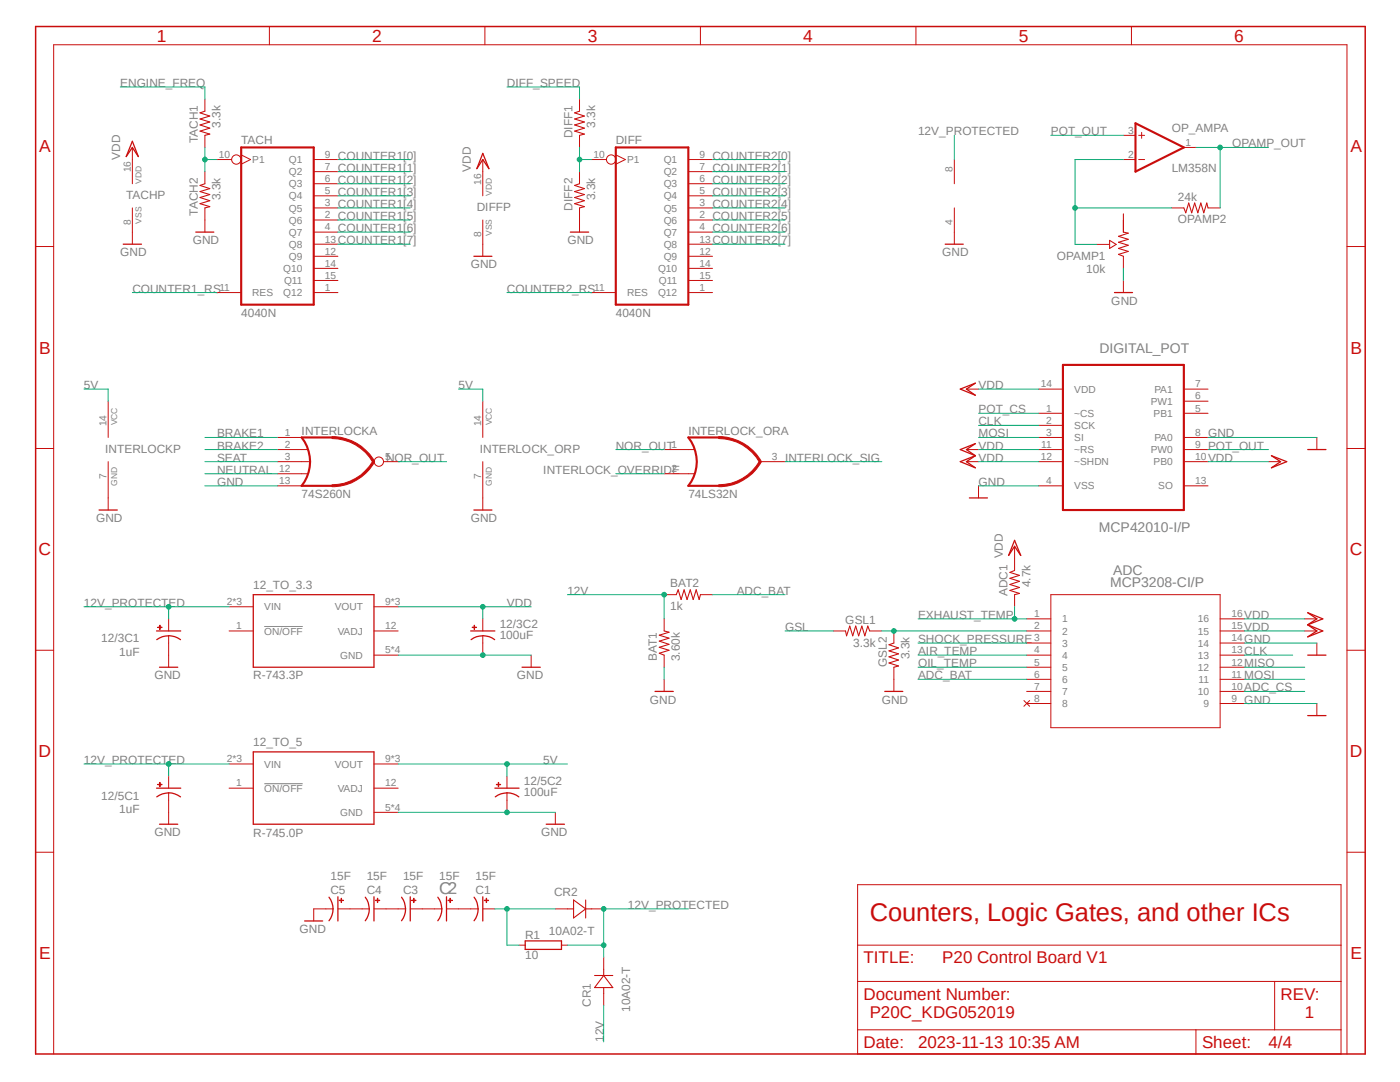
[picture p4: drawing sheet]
<svg xmlns="http://www.w3.org/2000/svg" width="279mm" height="216mm" viewBox="0 0 279 216" stroke-linecap="round" stroke-linejoin="round" font-family="sans-serif">
<path d="M6.6 5l266.2 205.9M272.8 5l-266.2 205.9" fill="none" stroke="#fff" stroke-width=".2"/>
<path d="M52.7 125h7.7M52.7 156.4h7.7" fill="none" stroke="#808080" stroke-width=".2"/>
<path d="M48.1 29.4h14.5v31.4h-14.5zM122.9 29.4h14.5v31.4h-14.5zM137.4 87.3h6M137.4 96.9h6" fill="none" stroke="#c90d0c" stroke-width=".42"/>
<g fill="none" stroke="#c90d0c" stroke-width=".2">
<path d="M53.8 5.3v3.6M96.8 5.3v3.6M139.8 5.3v3.6M182.8 5.3v3.6M225.8 5.3v3.6M43.3 31.8h2.9M48.1 30.9l1.9 .9-1.9 1M62.6 39.1h4.8M62.6 36.7h4.8M62.6 34.2h4.8M62.6 31.8h4.8M118.1 31.8h2.9"/>
<path d="M122.9 30.9l1.9 .9-1.9 1M137.4 39.1h4.8M137.4 36.7h4.8M137.4 34.2h4.8M137.4 31.8h4.8M7.1 49.2h3.6M43.3 58.4h4.8M62.6 58.4h4.8M62.6 43.9h4.8M62.6 41.5h4.8M62.6 46.3h4.8M62.6 51.1h4.8"/>
<path d="M62.6 48.7h4.8M62.6 53.6h4.8M62.6 56h4.8M118.1 58.4h4.8M137.4 58.4h4.8M137.4 43.9h4.8M137.4 41.5h4.8M137.4 46.3h4.8M137.4 51.1h4.8M137.4 48.7h4.8M137.4 53.6h4.8M137.4 56h4.8"/>
<path d="M268.8 49.2h3.7M7.1 89.5h3.6M137.4 89.7h1.2M137.4 94.5h1.2M268.8 89.5h3.7M7.1 129.8h3.6M268.8 129.8h3.7M7.1 170.1h3.6M171.2 176.5h96.4v33.8h-96.4zM268.8 170.1h3.7M171.2 195.8h96.4M171.2 188.6h96.4"/>
<path d="M254.4 195.8v9.7M10.7 210.3v-201.4h258.1v201.4M171.2 205.5h96.4M238.7 205.5v4.8"/>
<circle cx="47.2" cy="31.8" r=".93"/>
<circle cx="122" cy="31.8" r=".93"/>
</g>
<path d="M7.1 5.3h265.4v205h-265.4z" fill="none" stroke="#c90d0c" stroke-width=".3"/>
<path d="M143.4 96.7a9.3 9.3 0 0 0 8.2-4.7l.3 .2a9.7 9.7 0 0 1-8.5 4.9z" fill-rule="evenodd" fill="#c90d0c"/>
<path d="M143.4 96.7a9.3 9.3 0 0 0 8.2-4.7l.3 .2a9.7 9.7 0 0 1-8.5 4.9z" fill="none" stroke="#c90d0c" stroke-width=".2"/>
<path d="M143.4 87.1a9.7 9.7 0 0 1 8.5 5l-.3 .2a9.3 9.3 0 0 0-8.2-4.8z" fill-rule="evenodd" fill="#c90d0c"/>
<path d="M60.2 89.7h1.2M60.2 94.5h1.2M132.5 89.7h4.9M132.5 94.5h4.9M143.4 87.1a9.7 9.7 0 0 1 8.5 5l-.3 .2a9.3 9.3 0 0 0-8.2-4.8zM151.8 92.1h4.9" fill="none" stroke="#c90d0c" stroke-width=".2"/>
<path d="M60.2 87.3h6M60.2 96.9h6M137.4 87.3a7.7 7.7 0 0 1 0 9.6" fill="none" stroke="#c90d0c" stroke-width=".42"/>
<path d="M66.3 96.7a9.5 9.5 0 0 0 8.1-4.7l.4 .2a9.7 9.7 0 0 1-8.5 4.9z" fill-rule="evenodd" fill="#c90d0c"/>
<path d="M66.3 96.7a9.5 9.5 0 0 0 8.1-4.7l.4 .2a9.7 9.7 0 0 1-8.5 4.9z" fill="none" stroke="#c90d0c" stroke-width=".2"/>
<path d="M66.3 87.1a9.7 9.7 0 0 1 8.5 5l-.4 .2a9.4 9.4 0 0 0-8.1-4.8z" fill-rule="evenodd" fill="#c90d0c"/>
<g fill="none" stroke="#c90d0c" stroke-width=".2">
<path d="M40.9 19.8v2.4M115.7 19.8v2.4M26.4 29.4v7.3M40.9 27v2.4M40.9 34.2v2.5M96.4 31.8v7.3M115.7 27v2.4M115.7 34.2v2.5M190.5 31.8v4.9M224.2 27h2.4M224.2 31.8h2.4M227.2 27h1.2"/>
<path d="M227.2 31.8h1.2M227.8 26.4v1.2M236.3 29.4h2.4M26.4 41.5v7.2M40.9 41.5v4.8M96.4 43.9v7.2M115.7 41.5v4.8M190.5 41.5v7.2M224.2 56v2.4M233.8 41.5h2.5M241.1 41.5h2.4M192.9 77.6h2.4"/>
<path d="M207.3 77.6h4.8M236.3 77.6h4.8M21.6 80.1v7.2M21.6 92.1v9.7M55.4 92.1h6.2M55.4 87.3h4.8M55.4 89.7h4.8M55.4 94.5h4.8M55.4 96.9h4.8M66.3 87.1a9.7 9.7 0 0 1 8.5 5l-.4 .2a9.4 9.4 0 0 0-8.1-4.8zM76.5 92.1h3M96.4 80.1v7.2"/>
<path d="M96.4 92.1v9.7M192.9 92.1h2.4M192.9 89.7h2.4M195.3 96.9v2.5M207.3 92.1h4.8M207.3 87.3h4.8M207.3 89.7h4.8M207.3 96.9h4.8M207.3 82.5h4.8M207.3 84.9h4.8M236.3 92.1h4.8M236.3 87.3h4.8"/>
<path d="M236.3 89.7h4.8M236.3 96.9h4.8M236.3 82.5h4.8M236.3 80.1h4.8M253.2 92.1h2.4M262.8 87.3v2.4M132.5 118.7h2.5M139.8 118.7h2.4M202.5 109v4.8M202.5 118.7v2.4M209.7 118.7h33.8v26.5h-33.8zM45.7 125.9h4.8"/>
<path d="M45.7 121.1h4.8M74.6 125.9h4.9M74.6 130.7h4.9M74.6 121.1h4.9M96.4 126.9v1.4M106 130.7v2.4M132.5 123.5v2.4M132.5 130.7v2.4M132.5 135.6v2.4M166.3 125.9h2.4M173.6 125.9h2.4M178.4 125.9v2.4"/>
<path d="M178.4 133.1v4.9M204.3 139.8l1.2 1.1M204.9 123.5h4.8M204.9 125.9h4.8M204.9 128.3h4.8M204.9 130.7h4.8M204.9 133.1h4.8M204.9 135.6h4.8M204.9 138h4.8M205.5 139.8l-1.2 1.1M243.5 123.5h4.8M243.5 125.9h4.8"/>
<path d="M243.5 128.3h4.8M243.5 130.7h4.8M243.5 133.1h4.8M243.5 135.6h4.8M243.5 138h4.8M260.4 123.5h2.4M260.4 125.9h2.4M262.8 128.3v2.4M45.7 152.4h4.8M45.7 157.3h4.8M74.6 152.4h4.9M74.6 157.3h4.9"/>
<path d="M204.9 140.4h4.8M243.5 140.4h4.8M262.8 140.4v2.4M74.6 162.1h4.9"/>
<circle cx="75.6" cy="92.1" r=".93"/>
</g>
<path d="M226.6 24.6l9.7 4.8-9.7 4.8zM212.1 72.8h24.2v29h-24.2zM60.2 87.3a7.7 7.7 0 0 1 0 9.6" fill="none" stroke="#c90d0c" stroke-width=".42"/>
<path d="M40.9 22.2l-1 .3 2 .7-2 .5 2 .6-2 .6 2 .7-2 .6 2 .6-1 .2M40.9 36.7l-1 .3 2 .6-2 .6 2 .6-2 .6 2 .6-2 .6 2 .6-1 .3M115.7 22.2l-1 .3 1.9 .7-1.9 .5 1.9 .6-1.9 .6 1.9 .7-1.9 .6 1.9 .6-.9 .2M115.7 36.7l-1 .3 1.9 .6-1.9 .6 1.9 .6-1.9 .6 1.9 .6-1.9 .6 1.9 .6-.9 .3M236.3 41.5l.3 1 .6-2 .6 2 .6-2 .7 2 .5-2 .6 2 .6-2 .3 1M135 118.7l.3-1 .6 1.9 .6-1.9 .6 1.9 .7-1.9 .5 1.9 .6-1.9 .6 1.9 .3-.9M202.5 113.8l-1 .4 2 .6-2 .6 2 .6-2 .6 2 .6-2 .6 2 .6-1 .3M132.5 125.9l1 .3-1.9 .5 1.9 .6-1.9 .6 1.9 .7-1.9 .6 1.9 .6-1.9 .5 .9 .4M168.7 125.9l.3 1 .6-2 .6 2 .6-2 .6 2 .6-2 .6 2 .6-2 .4 1M178.4 128.3l-1 .4 1.9 .6-1.9 .6 1.9 .6-1.9 .6 1.9 .6-1.9 .6 1.9 .6-.9 .2" fill="none" stroke="#c90d0c" stroke-width=".21"/>
<g fill="none" stroke="#c90d0c" stroke-width=".25">
<path d="M26.4 28.2l1.2 3-1.2-1.8-1.2 1.8zM96.4 30.6l1.2 3.1-1.2-1.9-1.2 1.9zM24.6 48.7h3.6M39.1 46.3h3.6M94.6 51.1h3.6M113.8 46.3h3.7M188.6 48.7h3.6M222.4 58.4h3.6M191.6 77.6l3-1.1-1.7 1.1 1.7 1.3zM191.6 92.1l3-1.2-1.7 1.2 1.7 1.2zM191.6 89.7l3-1.2-1.7 1.2 1.7 1.2zM193.5 99.4h3.6"/>
<path d="M253.7 90.9l3.1 1.2-3.1 1.2 1.9-1.2zM261 89.7h3.6M19.8 101.8h3.6M50.5 118.7h24.1v14.4h-24.1zM94.6 101.8h3.6M202.5 107.8l1.2 3-1.2-1.8-1.2 1.8zM93.9 125.9h4.9M96.4 126.8a3.9 3.9 0 0 1 2.3 .8M96.4 126.9a3.5 3.5 0 0 0-2.4 .7M104.2 133.1h3.6M130.7 138h3.7M176.6 138h3.6"/>
<path d="M261 122.3l3 1.2-3 1.2 1.8-1.2zM261 124.7l3 1.2-3 1.2 1.8-1.2zM261 130.7h3.6M50.5 150h24.1v14.5h-24.1zM261 142.8h3.6"/>
</g>
<path d="M94.2 125.1l.9 .1z" fill-rule="evenodd" fill="#c90d0c"/>
<path d="M94.2 125.1l.9 .1z" fill="none" stroke="#c90d0c" stroke-width=".2"/>
<path d="M94.6 124.8l.1 .8z" fill-rule="evenodd" fill="#c90d0c"/>
<path d="M33.7 126.9v1.4M94.6 124.8l.1 .8zM96.4 123.5v2.4M96.4 128.3v2.4" fill="none" stroke="#c90d0c" stroke-width=".2"/>
<path d="M31.2 125.9h4.9M33.7 126.8a4.1 4.1 0 0 1 2.3 .8M33.7 126.9a3.7 3.7 0 0 0-2.4 .7" fill="none" stroke="#c90d0c" stroke-width=".25"/>
<path d="M31.5 125.1l.8 .1z" fill-rule="evenodd" fill="#c90d0c"/>
<path d="M31.5 125.1l.8 .1z" fill="none" stroke="#c90d0c" stroke-width=".2"/>
<path d="M31.9 124.8l.1 .8z" fill-rule="evenodd" fill="#c90d0c"/>
<path d="M31.9 124.8l.1 .8zM33.7 123.5v2.4M33.7 128.3v4.8M101.2 158.2v1.5M110.8 162.1v2.4" fill="none" stroke="#c90d0c" stroke-width=".2"/>
<path d="M31.8 133.1h3.7M98.8 157.3h4.8M98.8 159a3.8 3.8 0 0 1 4.7 0M109 164.5h3.6" fill="none" stroke="#c90d0c" stroke-width=".25"/>
<path d="M99.1 156.5l.8 .1z" fill-rule="evenodd" fill="#c90d0c"/>
<path d="M99.1 156.5l.8 .1z" fill="none" stroke="#c90d0c" stroke-width=".2"/>
<path d="M99.4 156.1l.1 .9z" fill-rule="evenodd" fill="#c90d0c"/>
<path d="M33.7 158.2v1.5M99.4 156.1l.1 .9zM101.2 154.9v2.4M101.2 159.7v2.4" fill="none" stroke="#c90d0c" stroke-width=".2"/>
<path d="M31.2 157.3h4.9M31.3 159a3.9 3.9 0 0 1 4.7 0" fill="none" stroke="#c90d0c" stroke-width=".25"/>
<path d="M31.5 156.5l.8 .1z" fill-rule="evenodd" fill="#c90d0c"/>
<path d="M31.5 156.5l.8 .1z" fill="none" stroke="#c90d0c" stroke-width=".2"/>
<path d="M31.9 156.1l.1 .9z" fill-rule="evenodd" fill="#c90d0c"/>
<path d="M31.9 156.1l.1 .9zM33.7 154.9v2.4M33.7 159.7v4.8M93.9 181.4h1.5" fill="none" stroke="#c90d0c" stroke-width=".2"/>
<path d="M31.8 164.5h3.7M94.6 179a3.8 3.8 0 0 1 0 4.7M96.4 178.9v4.9" fill="none" stroke="#c90d0c" stroke-width=".25"/>
<path d="M97 179.2l.1 .9z" fill-rule="evenodd" fill="#c90d0c"/>
<path d="M97 179.2l.1 .9z" fill="none" stroke="#c90d0c" stroke-width=".2"/>
<path d="M96.6 179.6l.9 .1z" fill-rule="evenodd" fill="#c90d0c"/>
<path d="M96.6 179.6l.9 .1zM86.7 181.4h1.5M91.5 181.4h2.4M96.4 181.4h2.4" fill="none" stroke="#c90d0c" stroke-width=".2"/>
<path d="M87.4 179a3.8 3.8 0 0 1 0 4.7M89.1 178.9v4.9" fill="none" stroke="#c90d0c" stroke-width=".25"/>
<path d="M89.8 179.2l.1 .9z" fill-rule="evenodd" fill="#c90d0c"/>
<path d="M89.8 179.2l.1 .9z" fill="none" stroke="#c90d0c" stroke-width=".2"/>
<path d="M89.4 179.6l.9 .1z" fill-rule="evenodd" fill="#c90d0c"/>
<path d="M89.4 179.6l.9 .1zM79.5 181.4h1.4M84.3 181.4h2.4M89.1 181.4h2.4" fill="none" stroke="#c90d0c" stroke-width=".2"/>
<path d="M80.1 179a3.8 3.8 0 0 1 0 4.7M81.9 178.9v4.9" fill="none" stroke="#c90d0c" stroke-width=".25"/>
<path d="M82.5 179.2l.1 .9z" fill-rule="evenodd" fill="#c90d0c"/>
<path d="M82.5 179.2l.1 .9z" fill="none" stroke="#c90d0c" stroke-width=".2"/>
<path d="M82.2 179.6l.8 .1z" fill-rule="evenodd" fill="#c90d0c"/>
<path d="M82.2 179.6l.8 .1zM72.3 181.4h1.4M77 181.4h2.5M81.9 181.4h2.4" fill="none" stroke="#c90d0c" stroke-width=".2"/>
<path d="M72.9 179a3.8 3.8 0 0 1 0 4.7M74.6 178.9v4.9" fill="none" stroke="#c90d0c" stroke-width=".25"/>
<path d="M75.3 179.2l.1 .9z" fill-rule="evenodd" fill="#c90d0c"/>
<path d="M75.3 179.2l.1 .9z" fill="none" stroke="#c90d0c" stroke-width=".2"/>
<path d="M74.9 179.6l.9 .1z" fill-rule="evenodd" fill="#c90d0c"/>
<path d="M74.9 179.6l.9 .1zM65 181.4h1.5M69.8 181.4h2.5M74.6 181.4h2.4" fill="none" stroke="#c90d0c" stroke-width=".2"/>
<path d="M65.7 179a3.8 3.8 0 0 1 0 4.7M67.4 178.9v4.9" fill="none" stroke="#c90d0c" stroke-width=".25"/>
<path d="M68.1 179.2l.1 .9z" fill-rule="evenodd" fill="#c90d0c"/>
<path d="M68.1 179.2l.1 .9z" fill="none" stroke="#c90d0c" stroke-width=".2"/>
<path d="M67.7 179.6l.8 .1z" fill-rule="evenodd" fill="#c90d0c"/>
<path d="M218.9 48.8h2.4M224.2 43.9v2.4M224.2 51.1v2.5M67.7 179.6l.8 .1zM65 181.4h-2.4v2.4M67.4 181.4h2.4M103.6 188.6h1.2M110.8 181.4h2.4M112.1 188.6h1.1M118.1 181.4h2.4M120.5 191v2.4M120.5 198.2v2.5" fill="none" stroke="#c90d0c" stroke-width=".2"/>
<path d="M60.8 183.8h3.6M104.8 187.7h7.3v1.7h-7.3z" fill="none" stroke="#c90d0c" stroke-width=".25"/>
<path d="M221.4 48l1.4 .8-1.4 .8zM224.2 42.7v3.6l1 .2-2 .7 2 .6-2 .5 2 .6-2 .7 2 .6-2 .6 1 .3M114.5 179.6l2.4 1.8-2.4 1.8zM116.9 179.6v3.6M113.2 181.4h1.3M116.9 181.4h1.2M118.7 194.6h3.6M120.5 194.6l1.8 2.5h-3.6zM120.5 193.4v1.2M120.5 197.1v1.1" fill="none" stroke="#c90d0c" stroke-width=".21"/>
<g fill="none" stroke="#0dab76" stroke-width=".2">
<path d="M67.4 31.8h14.5M67.4 34.2h14.5M67.4 36.7h14.5M67.4 39.1h14.5M67.4 41.5h14.5M67.4 43.9h14.5M67.4 46.3h14.5M67.4 48.7h14.5M224.2 53.6v2.4M40.9 92.1h14.5M40.9 89.7h14.5M40.9 87.3h14.5"/>
<path d="M79.5 92.1h9.6M122.9 89.7h9.6M122.9 94.5h9.6M156.7 92.1h19.3M195.3 96.9h12M241.1 87.3h21.7M79.5 130.7h26.5M132.5 133.1v2.5M248.3 128.3h14.5M248.3 140.4h14.5"/>
</g>
<circle cx="96.4" cy="130.7" r=".46" fill="#0dab76"/>
<g fill="none" stroke="#0dab76" stroke-width=".2">
<path d="M79.5 162.1h31.3"/>
<circle cx="96.4" cy="130.7" r=".46"/>
</g>
<circle cx="101.2" cy="162.1" r=".46" fill="#0dab76"/>
<g fill="none" stroke="#0dab76" stroke-width=".2">
<path d="M209.7 27h14.5M195.3 77.6h12M40.9 96.9h14.5M195.3 89.7h12M195.3 82.5h12M195.3 84.9h12M195.3 87.3h12M195.3 92.1h12M241.1 89.7h12.1M241.1 92.1h12.1M79.5 121.1h26.5M96.4 121.1v2.4"/>
<path d="M248.3 130.7h9.7M248.3 135.6h12.1M248.3 133.1h12.1M248.3 123.5h12.1M248.3 125.9h12.1"/>
<circle cx="101.2" cy="162.1" r=".46"/>
</g>
<circle cx="96.4" cy="121.1" r=".46" fill="#0dab76"/>
<g fill="none" stroke="#0dab76" stroke-width=".2">
<path d="M26.4 58.4h16.9M202.5 121.1v2.4h-19.3"/>
<circle cx="96.4" cy="121.1" r=".46"/>
</g>
<circle cx="202.5" cy="123.5" r=".46" fill="#0dab76"/>
<g fill="none" stroke="#0dab76" stroke-width=".2">
<path d="M202.5 123.5h2.4"/>
<circle cx="202.5" cy="123.5" r=".46"/>
</g>
<circle cx="178.4" cy="125.9" r=".46" fill="#0dab76"/>
<g fill="none" stroke="#0dab76" stroke-width=".2">
<path d="M40.9 29.4v2.4M142.2 118.7h14.5M156.7 125.9h9.6M176 125.9h28.9M183.2 128.3h21.7M183.2 133.1h21.7M183.2 135.6h21.7M248.3 138h12.1"/>
<circle cx="178.4" cy="125.9" r=".46"/>
</g>
<circle cx="40.9" cy="31.8" r=".46" fill="#0dab76"/>
<g fill="none" stroke="#0dab76" stroke-width=".2">
<path d="M24 17.4h16.9v2.4M43.3 31.8h-2.4v2.4M115.7 29.4v2.4"/>
<circle cx="40.9" cy="31.8" r=".46"/>
</g>
<circle cx="115.7" cy="31.8" r=".46" fill="#0dab76"/>
<g fill="none" stroke="#0dab76" stroke-width=".2">
<path d="M101.2 17.4h14.5v2.4M118.1 31.8h-2.4v2.4M16.8 77.6h4.8v2.5M91.5 77.6h4.9v2.5M79.5 152.4h33.7M101.2 152.4v2.5"/>
<circle cx="115.7" cy="31.8" r=".46"/>
</g>
<circle cx="101.2" cy="152.4" r=".46" fill="#0dab76"/>
<g fill="none" stroke="#0dab76" stroke-width=".2">
<path d="M16.8 121.1h28.9M33.7 121.1v2.4"/>
<circle cx="101.2" cy="152.4" r=".46"/>
</g>
<circle cx="33.7" cy="121.1" r=".46" fill="#0dab76"/>
<g fill="none" stroke="#0dab76" stroke-width=".2">
<path d="M16.8 152.4h28.9M33.7 152.4v2.5"/>
<circle cx="33.7" cy="121.1" r=".46"/>
</g>
<circle cx="33.7" cy="152.4" r=".46" fill="#0dab76"/>
<g fill="none" stroke="#0dab76" stroke-width=".2">
<path d="M190.5 27v4.8M113.2 188.6h7.3M120.5 181.4v9.6"/>
<circle cx="33.7" cy="152.4" r=".46"/>
</g>
<circle cx="120.5" cy="188.6" r=".46" fill="#0dab76"/>
<g fill="none" stroke="#0dab76" stroke-width=".2">
<path d="M120.5 181.4h16.9"/>
<circle cx="120.5" cy="188.6" r=".46"/>
</g>
<circle cx="120.5" cy="181.4" r=".46" fill="#0dab76"/>
<g fill="none" stroke="#0dab76" stroke-width=".2">
<path d="M238.7 29.4h4.8v12.1"/>
<circle cx="120.5" cy="181.4" r=".46"/>
</g>
<circle cx="243.5" cy="29.4" r=".46" fill="#0dab76"/>
<g fill="none" stroke="#0dab76" stroke-width=".2">
<path d="M224.2 31.8h-9.7v17h4.4M243.5 29.4h9.7M214.5 41.5h19.3"/>
<circle cx="243.5" cy="29.4" r=".46"/>
</g>
<circle cx="214.5" cy="41.5" r=".46" fill="#0dab76"/>
<g fill="none" stroke="#0dab76" stroke-width=".2">
<path d="M142.2 31.8h14.5M142.2 34.2h14.5M142.2 36.7h14.5M142.2 39.1h14.5M101.2 58.4h16.9M142.2 41.5h14.5M142.2 43.9h14.5M142.2 46.3h14.5M142.2 48.7h14.5M113.2 118.7h19.3v4.8M183.2 130.7h21.7"/>
<circle cx="214.5" cy="41.5" r=".46"/>
</g>
<circle cx="132.5" cy="118.7" r=".46" fill="#0dab76"/>
<g fill="none" stroke="#0dab76" stroke-width=".2">
<path d="M98.8 181.4h12M101.2 181.4v7.2h2.4M120.5 200.7v7.2"/>
<circle cx="132.5" cy="118.7" r=".46"/>
</g>
<circle cx="101.2" cy="181.4" r=".46" fill="#0dab76"/>
<g fill="none" stroke="#0dab76" stroke-width=".2">
<path d="M40.9 94.5h14.5"/>
<circle cx="101.2" cy="181.4" r=".46"/>
</g>
<text font-size="5.1" fill="#c90d0c" x="173.6" y="183.8">Counters, Logic Gates, and other ICs</text>
<g font-size="3.5" fill="#c90d0c">
<text x="31.3" y="8.3">1</text>
<text x="74.3" y="8.3">2</text>
<text x="117.3" y="8.3">3</text>
<text x="160.3" y="8.3">4</text>
<text x="203.3" y="8.3">5</text>
<text x="246.3" y="8.3">6</text>
<text x="7.8" y="30.3">A</text>
<text x="269.5" y="30.3">A</text>
<text x="7.8" y="70.6">B</text>
<text x="269.5" y="70.6">B</text>
<text x="7.7" y="110.8">C</text>
<text x="269.4" y="110.8">C</text>
<text x="7.7" y="151.1">D</text>
<text x="269.4" y="151.1">D</text>
<text x="7.8" y="191.4">E</text>
<text x="269.5" y="191.4">E</text>
</g>
<text font-size="3.4" fill="#808080" x="87.7" y="178.4">C2</text>
<g font-size="3.4" fill="#c90d0c">
<text x="172.3" y="192.2">TITLE:</text>
<text x="188" y="192.2">P20 Control Board V1</text>
<text x="172.3" y="199.5">Document Number:</text>
<text x="173.6" y="203.1">P20C_KDG052019</text>
<text x="255.6" y="199.5">REV:</text>
<text x="260.4" y="203.1">1</text>
<text x="172.3" y="209.1">Date:</text>
<text x="183.2" y="209.1">2023-11-13 10:35 AM</text>
<text x="239.9" y="209.1">Sheet:</text>
<text x="253.2" y="209.1">4/4</text>
</g>
<g font-size="2.8" fill="#808080">
<text x="219.4" y="70.4">DIGITAL_POT</text>
<text x="219.3" y="106.1">MCP42010-I/P</text>
<text x="221.5" y="117.2">MCP3208-CI/P</text>
<text x="222.1" y="114.8">ADC</text>
</g>
<g font-size="2.4" fill="#808080">
<text x="24" y="17.4">ENGINE_FREQ</text>
<text x="101.2" y="17.4">DIFF_SPEED</text>
<text x="39.5" y="28.5" transform="rotate(-90 39.5 28.5)">TACH1</text>
<text x="44" y="25.4" transform="rotate(-90 44 25.4)">3.3k</text>
<text x="48.1" y="28.8">TACH</text>
<text x="114.3" y="27.6" transform="rotate(-90 114.3 27.6)">DIFF1</text>
<text x="118.8" y="25.4" transform="rotate(-90 118.8 25.4)">3.3k</text>
<text x="122.9" y="28.8">DIFF</text>
<text x="183.2" y="27">12V_PROTECTED</text>
<text x="209.7" y="27">POT_OUT</text>
<text x="233.9" y="26.4">OP_AMPA</text>
<text x="245.9" y="29.4">OPAMP_OUT</text>
<text x="24" y="31.8" transform="rotate(-90 24 31.8)">VDD</text>
<text x="67.4" y="31.8">COUNTER1[0]</text>
<text x="67.4" y="34.2">COUNTER1[1]</text>
<text x="93.9" y="34.2" transform="rotate(-90 93.9 34.2)">VDD</text>
<text x="142.2" y="31.8">COUNTER2[0]</text>
<text x="142.2" y="34.2">COUNTER2[1]</text>
<text x="233.9" y="34.2">LM358N</text>
<text x="25.2" y="39.7">TACHP</text>
<text x="44" y="39.9" transform="rotate(-90 44 39.9)">3.3k</text>
<text x="67.4" y="36.7">COUNTER1[2]</text>
<text x="67.4" y="39.1">COUNTER1[3]</text>
<text x="67.4" y="41.5">COUNTER1[4]</text>
<text x="118.8" y="39.9" transform="rotate(-90 118.8 39.9)">3.3k</text>
<text x="142.2" y="36.7">COUNTER2[2]</text>
<text x="142.2" y="39.1">COUNTER2[3]</text>
<text x="142.2" y="41.5">COUNTER2[4]</text>
<text x="235.1" y="40">24k</text>
<text x="39.5" y="43" transform="rotate(-90 39.5 43)">TACH2</text>
<text x="67.4" y="43.9">COUNTER1[5]</text>
<text x="67.4" y="46.3">COUNTER1[6]</text>
<text x="95.2" y="42.1">DIFFP</text>
<text x="114.3" y="42" transform="rotate(-90 114.3 42)">DIFF2</text>
<text x="142.2" y="43.9">COUNTER2[5]</text>
<text x="142.2" y="46.3">COUNTER2[6]</text>
<text x="235.1" y="44.6">OPAMP2</text>
<text x="24" y="51.1">GND</text>
<text x="38.5" y="48.7">GND</text>
<text x="67.4" y="48.7">COUNTER1[7]</text>
<text x="93.9" y="53.6">GND</text>
<text x="113.2" y="48.7">GND</text>
<text x="142.2" y="48.7">COUNTER2[7]</text>
<text x="188" y="51.1">GND</text>
<text x="210.9" y="51.8">OPAMP1</text>
<text x="26.4" y="58.4">COUNTER1_RS</text>
<text x="101.2" y="58.4">COUNTER2_RS</text>
<text x="216.8" y="54.5">10k</text>
<text x="48.1" y="63.2">4040N</text>
<text x="122.9" y="63.2">4040N</text>
<text x="221.8" y="60.8">GND</text>
<text x="16.8" y="77.6">5V</text>
<text x="91.5" y="77.6">5V</text>
<text x="195.3" y="77.6">VDD</text>
<text x="195.3" y="82.5">POT_CS</text>
<text x="43.3" y="89.7">BRAKE2</text>
<text x="43.3" y="87.3">BRAKE1</text>
<text x="60.2" y="86.7">INTERLOCKA</text>
<text x="122.9" y="89.7">NOR_OUT</text>
<text x="137.4" y="86.7">INTERLOCK_ORA</text>
<text x="195.3" y="89.7">VDD</text>
<text x="195.3" y="84.9">CLK</text>
<text x="195.3" y="87.3">MOSI</text>
<text x="241.1" y="87.3">GND</text>
<text x="241.1" y="89.7">POT_OUT</text>
<text x="21" y="90.3">INTERLOCKP</text>
<text x="43.3" y="92.1">SEAT</text>
<text x="43.3" y="94.5">NEUTRAL</text>
<text x="77" y="92.1">NOR_OUT</text>
<text x="95.8" y="90.3">INTERLOCK_ORP</text>
<text x="108.4" y="94.5">INTERLOCK_OVERRIDE</text>
<text x="156.7" y="92.1">INTERLOCK_SIG</text>
<text x="195.3" y="92.1">VDD</text>
<text x="241.1" y="92.1">VDD</text>
<text x="43.3" y="96.9">GND</text>
<text x="60.2" y="99.4">74S260N</text>
<text x="137.4" y="99.4">74LS32N</text>
<text x="195.3" y="96.9">GND</text>
<text x="19.2" y="104.2">GND</text>
<text x="93.9" y="104.2">GND</text>
<text x="200.1" y="111.4" transform="rotate(-90 200.1 111.4)">VDD</text>
<text x="50.5" y="117.4">12_TO_3.3</text>
<text x="113.2" y="118.7">12V</text>
<text x="133.8" y="117.2">BAT2</text>
<text x="147" y="118.7">ADC_BAT</text>
<text x="201.1" y="119" transform="rotate(-90 201.1 119)">ADC1</text>
<text x="205.7" y="117.1" transform="rotate(-90 205.7 117.1)">4.7k</text>
<text x="16.8" y="121.1">12V_PROTECTED</text>
<text x="99.7" y="125.3">12/3C2</text>
<text x="101.2" y="121.1">VDD</text>
<text x="133.8" y="121.8">1k</text>
<text x="156.7" y="125.9">GSL</text>
<text x="168.7" y="124.5">GSL1</text>
<text x="183.2" y="123.5">EXHAUST_TEMP</text>
<text x="248.3" y="123.5">VDD</text>
<text x="248.3" y="125.9">VDD</text>
<text x="20.2" y="128.2">12/3C1</text>
<text x="23.8" y="130.9">1uF</text>
<text x="99.7" y="127.5">100uF</text>
<text x="131.1" y="131.9" transform="rotate(-90 131.1 131.9)">BAT1</text>
<text x="135.7" y="131.9" transform="rotate(-90 135.7 131.9)">3.60k</text>
<text x="170.3" y="129">3.3k</text>
<text x="181.5" y="131.6" transform="rotate(-90 181.5 131.6)">3.3k</text>
<text x="183.2" y="128.3">SHOCK_PRESSURE</text>
<text x="183.2" y="130.7">AIR_TEMP</text>
<text x="248.3" y="128.3">GND</text>
<text x="248.3" y="130.7">CLK</text>
<text x="30.8" y="135.6">GND</text>
<text x="50.5" y="135.6">R-743.3P</text>
<text x="103.2" y="135.6">GND</text>
<text x="177" y="133.1" transform="rotate(-90 177 133.1)">GSL2</text>
<text x="183.2" y="133.1">OIL_TEMP</text>
<text x="183.2" y="135.6">ADC_BAT</text>
<text x="248.3" y="135.6">MOSI</text>
<text x="248.3" y="133.1">MISO</text>
<text x="248.3" y="138">ADC_CS</text>
<text x="129.7" y="140.4">GND</text>
<text x="176" y="140.4">GND</text>
<text x="248.3" y="140.4">GND</text>
<text x="50.5" y="148.8">12_TO_5</text>
<text x="16.8" y="152.4">12V_PROTECTED</text>
<text x="108.4" y="152.4">5V</text>
<text x="20.2" y="159.6">12/5C1</text>
<text x="104.6" y="158.8">100uF</text>
<text x="104.6" y="156.6">12/5C2</text>
<text x="23.8" y="162.2">1uF</text>
<text x="30.8" y="166.9">GND</text>
<text x="50.5" y="166.9">R-745.0P</text>
<text x="108" y="166.9">GND</text>
<text x="66" y="175.7">15F</text>
<text x="66" y="178.4">C5</text>
<text x="73.2" y="175.7">15F</text>
<text x="73.2" y="178.4">C4</text>
<text x="80.4" y="175.7">15F</text>
<text x="80.4" y="178.4">C3</text>
<text x="87.7" y="175.7">15F</text>
<text x="94.9" y="175.7">15F</text>
<text x="94.9" y="178.4">C1</text>
<text x="110.6" y="178.8">CR2</text>
<text x="125.3" y="181.4">12V_PROTECTED</text>
<text x="59.8" y="186.2">GND</text>
<text x="104.8" y="191.4">10</text>
<text x="104.8" y="187.3">R1</text>
<text x="109.6" y="186.6">10A02-T</text>
<text x="117.9" y="200.9" transform="rotate(-90 117.9 200.9)">CR1</text>
<text x="125.7" y="201.9" transform="rotate(-90 125.7 201.9)">10A02-T</text>
<text x="120.5" y="207.9" transform="rotate(-90 120.5 207.9)">12V</text>
</g>
<g font-size="2" fill="#808080">
<text x="225.1" y="26.7">3</text>
<text x="236.6" y="29.1">1</text>
<text x="26.1" y="34.4" transform="rotate(-90 26.1 34.4)">16</text>
<text x="43.6" y="31.5">10</text>
<text x="50.3" y="32.6">P1</text>
<text x="57.7" y="35">Q2</text>
<text x="57.7" y="32.6">Q1</text>
<text x="64.8" y="33.9">7</text>
<text x="64.8" y="31.5">9</text>
<text x="118.5" y="31.5">10</text>
<text x="125.1" y="32.6">P1</text>
<text x="132.5" y="35">Q2</text>
<text x="132.5" y="32.6">Q1</text>
<text x="139.6" y="33.9">7</text>
<text x="139.6" y="31.5">9</text>
<text x="190.1" y="34.4" transform="rotate(-90 190.1 34.4)">8</text>
<text x="225.1" y="31.5">2</text>
<text x="57.7" y="39.8">Q4</text>
<text x="57.7" y="37.4">Q3</text>
<text x="64.8" y="41.1">3</text>
<text x="64.8" y="38.7">5</text>
<text x="64.8" y="36.3">6</text>
<text x="96" y="36.8" transform="rotate(-90 96 36.8)">16</text>
<text x="132.5" y="39.8">Q4</text>
<text x="132.5" y="37.4">Q3</text>
<text x="139.6" y="41.1">3</text>
<text x="139.6" y="38.7">5</text>
<text x="139.6" y="36.3">6</text>
<text x="26.1" y="44.8" transform="rotate(-90 26.1 44.8)">8</text>
<text x="57.7" y="44.6">Q6</text>
<text x="57.7" y="42.2">Q5</text>
<text x="57.7" y="47">Q7</text>
<text x="64.8" y="43.6">2</text>
<text x="64.8" y="46">4</text>
<text x="96" y="47.2" transform="rotate(-90 96 47.2)">8</text>
<text x="132.5" y="44.6">Q6</text>
<text x="132.5" y="42.2">Q5</text>
<text x="132.5" y="47">Q7</text>
<text x="139.6" y="43.6">2</text>
<text x="139.6" y="46">4</text>
<text x="190.1" y="44.8" transform="rotate(-90 190.1 44.8)">4</text>
<text x="57.7" y="51.9">Q9</text>
<text x="57.7" y="49.4">Q8</text>
<text x="64.8" y="50.8">12</text>
<text x="64.8" y="48.4">13</text>
<text x="64.8" y="53.2">14</text>
<text x="132.5" y="51.9">Q9</text>
<text x="132.5" y="49.4">Q8</text>
<text x="139.6" y="50.8">12</text>
<text x="139.6" y="48.4">13</text>
<text x="139.6" y="53.2">14</text>
<text x="43.8" y="58">11</text>
<text x="50.3" y="59.1">RES</text>
<text x="56.5" y="59.1">Q12</text>
<text x="56.5" y="54.3">Q10</text>
<text x="56.7" y="56.7">Q11</text>
<text x="64.8" y="58">1</text>
<text x="64.8" y="55.6">15</text>
<text x="118.6" y="58">11</text>
<text x="125.1" y="59.1">RES</text>
<text x="131.3" y="59.1">Q12</text>
<text x="131.3" y="54.3">Q10</text>
<text x="131.5" y="56.7">Q11</text>
<text x="139.6" y="58">1</text>
<text x="139.6" y="55.6">15</text>
<text x="207.7" y="77.3">14</text>
<text x="238.5" y="77.3">7</text>
<text x="208.8" y="82.1">1</text>
<text x="214.4" y="78.4">VDD</text>
<text x="214.4" y="83.2">~CS</text>
<text x="229.7" y="80.8">PW1</text>
<text x="230.2" y="83.2">PB1</text>
<text x="230.4" y="78.4">PA1</text>
<text x="238.5" y="79.7">6</text>
<text x="238.5" y="82.1">5</text>
<text x="21.3" y="85.1" transform="rotate(-90 21.3 85.1)">14</text>
<text x="56.8" y="87">1</text>
<text x="56.8" y="89.4">2</text>
<text x="96" y="85.1" transform="rotate(-90 96 85.1)">14</text>
<text x="134" y="89.4">1</text>
<text x="207.8" y="89.4">11</text>
<text x="208.8" y="84.5">2</text>
<text x="208.8" y="87">3</text>
<text x="214.4" y="85.6">SCK</text>
<text x="214.4" y="88">SI</text>
<text x="230.4" y="88">PA0</text>
<text x="238.5" y="87">8</text>
<text x="238.5" y="89.4">9</text>
<text x="21.3" y="95.5" transform="rotate(-90 21.3 95.5)">7</text>
<text x="55.7" y="94.2">12</text>
<text x="56.8" y="91.8">3</text>
<text x="76.9" y="91.8">5</text>
<text x="96" y="95.5" transform="rotate(-90 96 95.5)">7</text>
<text x="134" y="94.2">2</text>
<text x="154.1" y="91.8">3</text>
<text x="207.7" y="91.8">12</text>
<text x="214.4" y="90.4">~RS</text>
<text x="214.4" y="92.8">~SHDN</text>
<text x="229.7" y="90.4">PW0</text>
<text x="230.2" y="92.8">PB0</text>
<text x="238.5" y="91.8">10</text>
<text x="55.7" y="96.6">13</text>
<text x="208.8" y="96.6">4</text>
<text x="214.4" y="97.7">VSS</text>
<text x="231.1" y="97.7">SO</text>
<text x="238.5" y="96.6">13</text>
<text x="45.3" y="120.7">2*3</text>
<text x="47.2" y="125.6">1</text>
<text x="52.7" y="121.8">VIN</text>
<text x="66.8" y="121.8">VOUT</text>
<text x="76.9" y="120.7">9*3</text>
<text x="76.9" y="125.6">12</text>
<text x="206.4" y="123.1">1</text>
<text x="206.4" y="125.6">2</text>
<text x="212" y="124.2">1</text>
<text x="239.1" y="124.2">16</text>
<text x="245.8" y="125.6">15</text>
<text x="245.8" y="123.1">16</text>
<text x="52.7" y="126.6">ON/OFF</text>
<text x="67.4" y="126.6">VADJ</text>
<text x="67.9" y="131.4">GND</text>
<text x="76.9" y="130.4">5*4</text>
<text x="206.4" y="128">3</text>
<text x="206.4" y="130.4">4</text>
<text x="212" y="126.6">2</text>
<text x="212" y="129">3</text>
<text x="212" y="131.4">4</text>
<text x="239.1" y="131.4">13</text>
<text x="239.1" y="129">14</text>
<text x="239.1" y="126.6">15</text>
<text x="245.8" y="130.4">13</text>
<text x="245.8" y="128">14</text>
<text x="206.4" y="132.8">5</text>
<text x="206.4" y="135.2">6</text>
<text x="206.4" y="137.6">7</text>
<text x="212" y="133.9">5</text>
<text x="212" y="136.3">6</text>
<text x="239.1" y="133.9">12</text>
<text x="239.2" y="136.3">11</text>
<text x="245.8" y="137.6">10</text>
<text x="245.8" y="135.2">11</text>
<text x="245.8" y="132.8">12</text>
<text x="206.4" y="140">8</text>
<text x="212" y="138.7">7</text>
<text x="212" y="141.1">8</text>
<text x="239.1" y="138.7">10</text>
<text x="240.2" y="141.1">9</text>
<text x="245.8" y="140">9</text>
<text x="45.3" y="152.1">2*3</text>
<text x="52.7" y="153.2">VIN</text>
<text x="66.8" y="153.2">VOUT</text>
<text x="76.9" y="152.1">9*3</text>
<text x="47.2" y="156.9">1</text>
<text x="52.7" y="158">ON/OFF</text>
<text x="67.4" y="157.9">VADJ</text>
<text x="76.9" y="161.8">5*4</text>
<text x="76.9" y="156.9">12</text>
<text x="67.9" y="162.8">GND</text>
</g>
<g font-size="1.7" fill="#808080">
<text x="28.2" y="36.7" transform="rotate(-90 28.2 36.7)">VDD</text>
<text x="98.2" y="39.1" transform="rotate(-90 98.2 39.1)">VDD</text>
<text x="28.2" y="44.6" transform="rotate(-90 28.2 44.6)">VSS</text>
<text x="98.2" y="47" transform="rotate(-90 98.2 47)">VSS</text>
<text x="23.4" y="84.9" transform="rotate(-90 23.4 84.9)">VCC</text>
<text x="98.2" y="84.9" transform="rotate(-90 98.2 84.9)">VCC</text>
<text x="23.4" y="96.9" transform="rotate(-90 23.4 96.9)">GND</text>
<text x="98.2" y="96.9" transform="rotate(-90 98.2 96.9)">GND</text>
</g>
</svg>
